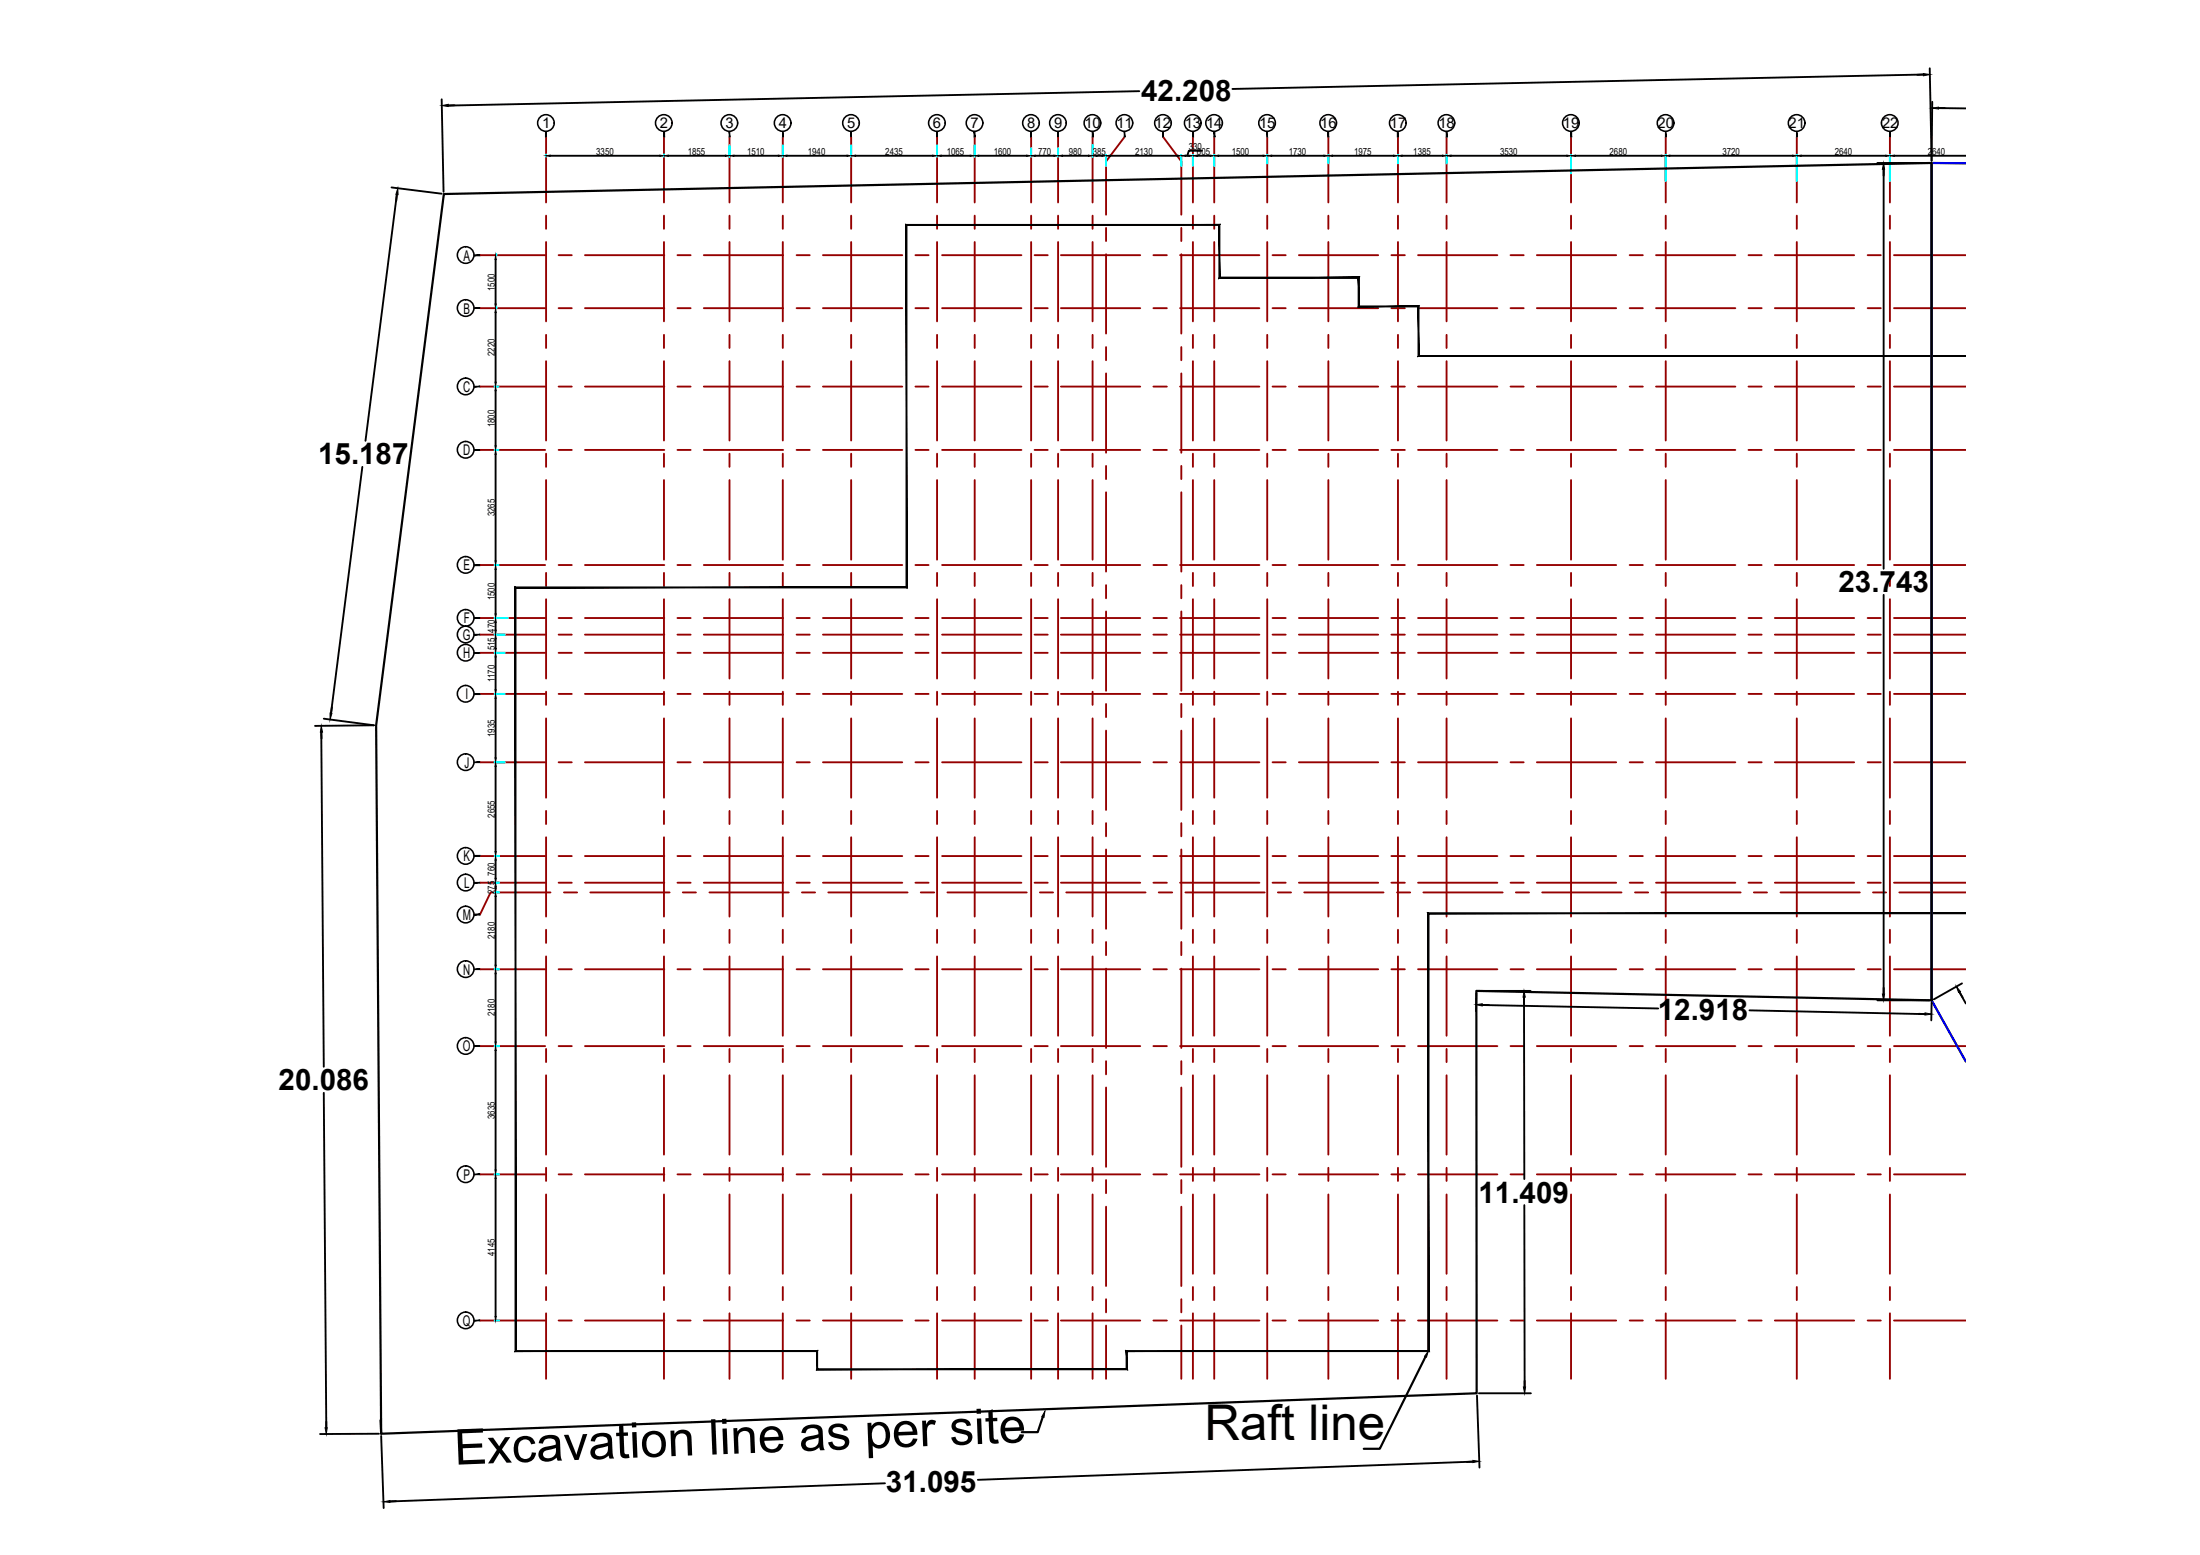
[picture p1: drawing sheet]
<svg xmlns="http://www.w3.org/2000/svg" width="297mm" height="210mm" viewBox="0 0 297 210" stroke-linecap="round" stroke-linejoin="round" font-family="sans-serif">
<!-- layer: GRID -->
<g fill="none" stroke="#950000" stroke-width=".25">
<path d="M73.7 18.5v8.8M89.6 18.5v8.8M98.5 18.5v8.8M105.7 18.5v8.8M114.9 18.5v8.8M126.5 18.5v8.8M131.6 18.5v8.8M139.2 18.5v8.8M142.9 18.5v8.8M147.5 18.5v8.8M151.8 18.5l-2.5 3.3v7.2M157 18.5l2.5 3.3v7.2"/>
<path d="M161.1 18.5v8.8M163.9 18.5v8.8M171.1 18.5v8.8M179.4 18.5v8.8M188.8 18.5v8.8M195.3 18.5v8.8M212.1 18.5v8.8M224.9 18.5v8.8M242.6 18.5v8.8M255.2 18.5v8.8M64.8 34.4h8.8M73.7 29.1v1.8"/>
<path d="M73.7 32.7v10.7M75.4 34.4h1.8M79 34.4h10.7M89.6 29.1v1.8M89.6 32.7v10.7M91.5 34.4h1.7M95 34.4h10.7M98.5 29.1v1.8M98.5 32.7v10.7M105.7 29.1v1.8M105.7 32.7v10.7M107.6 34.4h1.7"/>
<path d="M111.1 34.4h10.7M114.9 29.1v1.8M114.9 32.7v10.7M123.6 34.4h1.8M126.5 29.1v1.8M126.5 32.7v10.7M127.2 34.4h10.7M131.6 29.1v1.8M131.6 32.7v10.7M139.2 29.1v1.8M139.2 32.7v10.7M139.7 34.4h1.8"/>
<path d="M142.9 29.1v1.8M142.9 32.7v10.7M143.2 34.4h10.8M147.5 29.1v1.8M147.5 32.7v10.7M149.3 30.8v1.7M149.3 34.3v10.7M155.7 34.4h1.9M159.3 34.4h10.7M159.5 30.8v1.7M159.5 34.3v10.7M161.1 29.1v1.8"/>
<path d="M161.1 32.7v10.7M163.9 29.1v1.8M163.9 32.7v10.7M171.1 29.1v1.8M171.1 32.7v10.7M171.8 34.4h1.8M175.4 34.4h10.7M179.4 29.1v1.8M179.4 32.7v10.7M187.9 34.4h1.8M188.8 29.1v1.8M188.8 32.7v10.7"/>
<path d="M191.5 34.4h10.7M195.3 29.1v1.8M195.3 32.7v10.7M203.9 34.4h1.8M207.5 34.4h10.7M212.1 29.1v1.8M212.1 32.7v10.7M220 34.4h1.8M223.6 34.4h10.7M224.9 29.1v1.8M224.9 32.7v10.7M236.1 34.4h1.8"/>
<path d="M239.6 34.4h10.7M242.6 29.1v1.8M242.6 32.7v10.7M252.2 34.4h1.7M255.2 29.1v1.8M255.2 32.7v10.7M255.7 34.4h9.7M64.8 41.6h8.8M64.8 52.2h8.8M73.7 45.2v1.8M73.7 48.8v10.7M75.4 41.6h1.8"/>
<path d="M75.4 52.2h1.8M79 41.6h10.7M79 52.2h10.7M89.6 45.2v1.8M89.6 48.8v10.7M91.5 41.6h1.7M91.5 52.2h1.7M95 41.6h10.7M95 52.2h10.7M98.5 45.2v1.8M98.5 48.8v10.7M105.7 45.2v1.8"/>
<path d="M105.7 48.8v10.7M107.6 41.6h1.7M107.6 52.2h1.7M111.1 41.6h10.7M111.1 52.2h10.7M114.9 45.2v1.8M114.9 48.8v10.7M123.6 41.6h1.8M123.6 52.2h1.8M126.5 45.2v1.8M126.5 48.8v10.7M127.2 41.6h10.7"/>
<path d="M127.2 52.2h10.7M131.6 45.2v1.8M131.6 48.8v10.7M139.2 45.2v1.8M139.2 48.8v10.7M139.7 41.6h1.8M139.7 52.2h1.8M142.9 45.2v1.8M142.9 48.8v10.7M143.2 41.6h10.8M143.2 52.2h10.8M147.5 45.2v1.8"/>
<path d="M147.5 48.8v10.7M149.3 46.8v1.8M149.3 50.4v10.7M155.7 41.6h1.9M155.7 52.2h1.9M159.3 41.6h10.7M159.3 52.2h10.7M159.5 46.8v1.8M159.5 50.4v10.7M161.1 45.2v1.8M161.1 48.8v10.7M163.9 45.2v1.8"/>
<path d="M163.9 48.8v10.7M171.1 45.2v1.8M171.1 48.8v10.7M171.8 41.6h1.8M171.8 52.2h1.8M175.4 41.6h10.7M175.4 52.2h10.7M179.4 45.2v1.8M179.4 48.8v10.7M187.9 41.6h1.8M187.9 52.2h1.8M188.8 45.2v1.8"/>
<path d="M188.8 48.8v10.7M191.5 41.6h10.7M191.5 52.2h10.7M195.3 45.2v1.8M195.3 48.8v10.7M203.9 41.6h1.8M203.9 52.2h1.8M207.5 41.6h10.7M207.5 52.2h10.7M212.1 45.2v1.8M212.1 48.8v10.7M220 41.6h1.8"/>
<path d="M220 52.2h1.8M223.6 41.6h10.7M223.6 52.2h10.7M224.9 45.2v1.8M224.9 48.8v10.7M236.1 41.6h1.8M236.1 52.2h1.8M239.6 41.6h10.7M239.6 52.2h10.7M242.6 45.2v1.8M242.6 48.8v10.7M252.2 41.6h1.7"/>
<path d="M252.2 52.2h1.7M255.2 45.2v1.8M255.2 48.8v10.7M255.7 41.6h9.7M255.7 52.2h9.7M64.8 60.7h8.8M64.8 76.3h8.8M73.7 61.2v1.8M73.7 64.8v10.8M73.7 77.3v1.8M75.4 60.7h1.8M75.4 76.3h1.8"/>
<path d="M79 60.7h10.7M79 76.3h10.7M89.6 61.2v1.8M89.6 64.8v10.8M89.6 77.3v1.8M91.5 60.7h1.7M91.5 76.3h1.7M95 60.7h10.7M95 76.3h10.7M98.5 61.2v1.8M98.5 64.8v10.8M98.5 77.3v1.8"/>
<path d="M105.7 61.2v1.8M105.7 64.8v10.8M105.7 77.3v1.8M107.6 60.7h1.7M107.6 76.3h1.7M111.1 60.7h10.7M111.1 76.3h10.7M114.9 61.2v1.8M114.9 64.8v10.8M114.9 77.3v1.8M123.6 60.7h1.8M123.6 76.3h1.8"/>
<path d="M126.5 61.2v1.8M126.5 64.8v10.8M126.5 77.3v1.8M127.2 60.7h10.7M127.2 76.3h10.7M131.6 61.2v1.8M131.6 64.8v10.8M131.6 77.3v1.8M139.2 61.2v1.8M139.2 64.8v10.8M139.2 77.3v1.8M139.7 60.7h1.8"/>
<path d="M139.7 76.3h1.8M142.9 61.2v1.8M142.9 64.8v10.8M142.9 77.3v1.8M143.2 60.7h10.8M143.2 76.3h10.8M147.5 61.2v1.8M147.5 64.8v10.8M147.5 77.3v1.8M149.3 62.9v1.8M149.3 66.4v10.8M149.3 79v1.8"/>
<path d="M155.7 60.7h1.9M155.7 76.3h1.9M159.3 60.7h10.7M159.3 76.3h10.7M159.5 62.9v1.8M159.5 66.4v10.8M159.5 79v1.8M161.1 61.2v1.8M161.1 64.8v10.8M161.1 77.3v1.8M163.9 61.2v1.8M163.9 64.8v10.8"/>
<path d="M163.9 77.3v1.8M171.1 61.2v1.8M171.1 64.8v10.8M171.1 77.3v1.8M171.8 60.7h1.8M171.8 76.3h1.8M175.4 60.7h10.7M175.4 76.3h10.7M179.4 61.2v1.8M179.4 64.8v10.8M179.4 77.3v1.8M187.9 60.7h1.8"/>
<path d="M187.9 76.3h1.8M188.8 61.2v1.8M188.8 64.8v10.8M188.8 77.3v1.8M191.5 60.7h10.7M191.5 76.3h10.7M195.3 61.2v1.8M195.3 64.8v10.8M195.3 77.3v1.8M203.9 60.7h1.8M203.9 76.3h1.8M207.5 60.7h10.7"/>
<path d="M207.5 76.3h10.7M212.1 61.2v1.8M212.1 64.8v10.8M212.1 77.3v1.8M220 60.7h1.8M220 76.3h1.8M223.6 60.7h10.7M223.6 76.3h10.7M224.9 61.2v1.8M224.9 64.8v10.8M224.9 77.3v1.8M236.1 60.7h1.8"/>
<path d="M236.1 76.3h1.8M239.6 60.7h10.7M239.6 76.3h10.7M242.6 61.2v1.8M242.6 64.8v10.8M242.6 77.3v1.8M252.2 60.7h1.7M252.2 76.3h1.7M255.2 61.2v1.8M255.2 64.8v10.8M255.2 77.3v1.8M255.7 60.7h9.7"/>
<path d="M255.7 76.3h9.7M64.8 88.1h8.8M64.8 85.7h8.8M64.8 93.7h8.8M64.8 83.4h8.8M73.7 80.9v10.7M73.7 93.4v1.8M73.7 97v10.7M75.4 88.1h1.8M75.4 85.7h1.8M75.4 93.7h1.8M75.4 83.4h1.8"/>
<path d="M79 88.1h10.7M79 85.7h10.7M79 93.7h10.7M79 83.4h10.7M89.6 80.9v10.7M89.6 93.4v1.8M89.6 97v10.7M91.5 88.1h1.7M91.5 85.7h1.7M91.5 93.7h1.7M91.5 83.4h1.7M95 88.1h10.7"/>
<path d="M95 85.7h10.7M95 93.7h10.7M95 83.4h10.7M98.5 80.9v10.7M98.5 93.4v1.8M98.5 97v10.7M105.7 80.9v10.7M105.7 93.4v1.8M105.7 97v10.7M107.6 88.1h1.7M107.6 85.7h1.7M107.6 93.7h1.7"/>
<path d="M107.6 83.4h1.7M111.1 88.1h10.7M111.1 85.7h10.7M111.1 93.7h10.7M111.1 83.4h10.7M114.9 80.9v10.7M114.9 93.4v1.8M114.9 97v10.7M123.6 88.1h1.8M123.6 85.7h1.8M123.6 93.7h1.8M123.6 83.4h1.8"/>
<path d="M126.5 80.9v10.7M126.5 93.4v1.8M126.5 97v10.7M127.2 88.1h10.7M127.2 85.7h10.7M127.2 93.7h10.7M127.2 83.4h10.7M131.6 80.9v10.7M131.6 93.4v1.8M131.6 97v10.7M139.2 80.9v10.7M139.2 93.4v1.8"/>
<path d="M139.2 97v10.7M139.7 88.1h1.8M139.7 85.7h1.8M139.7 93.7h1.8M139.7 83.4h1.8M142.9 80.9v10.7M142.9 93.4v1.8M142.9 97v10.7M143.2 88.1h10.8M143.2 85.7h10.8M143.2 93.7h10.8M143.2 83.4h10.8"/>
<path d="M147.5 80.9v10.7M147.5 93.4v1.8M147.5 97v10.7M149.3 82.5v10.7M149.3 95v1.8M149.3 98.6v10.7M155.7 88.1h1.9M155.7 85.7h1.9M155.7 93.7h1.9M155.7 83.4h1.9M159.3 88.1h10.7M159.3 85.7h10.7"/>
<path d="M159.3 93.7h10.7M159.3 83.4h10.7M159.5 82.5v10.7M159.5 95v1.8M159.5 98.6v10.7M161.1 80.9v10.7M161.1 93.4v1.8M161.1 97v10.7M163.9 80.9v10.7M163.9 93.4v1.8M163.9 97v10.7M171.1 80.9v10.7"/>
<path d="M171.1 93.4v1.8M171.1 97v10.7M171.8 88.1h1.8M171.8 85.7h1.8M171.8 93.7h1.8M171.8 83.4h1.8M175.4 88.1h10.7M175.4 85.7h10.7M175.4 93.7h10.7M175.4 83.4h10.7M179.4 80.9v10.7M179.4 93.4v1.8"/>
<path d="M179.4 97v10.7M187.9 88.1h1.8M187.9 85.7h1.8M187.9 93.7h1.8M187.9 83.4h1.8M188.8 80.9v10.7M188.8 93.4v1.8M188.8 97v10.7M191.5 88.1h10.7M191.5 85.7h10.7M191.5 93.7h10.7M191.5 83.4h10.7"/>
<path d="M195.3 80.9v10.7M195.3 93.4v1.8M195.3 97v10.7M203.9 88.1h1.8M203.9 85.7h1.8M203.9 93.7h1.8M203.9 83.4h1.8M207.5 88.1h10.7M207.5 85.7h10.7M207.5 93.7h10.7M207.5 83.4h10.7M212.1 80.9v10.7"/>
<path d="M212.1 93.4v1.8M212.1 97v10.7M220 88.1h1.8M220 85.7h1.8M220 93.7h1.8M220 83.4h1.8M223.6 88.1h10.7M223.6 85.7h10.7M223.6 93.7h10.7M223.6 83.4h10.7M224.9 80.9v10.7M224.9 93.4v1.8"/>
<path d="M224.9 97v10.7M236.1 88.1h1.8M236.1 85.7h1.8M236.1 93.7h1.8M236.1 83.4h1.8M239.6 88.1h10.7M239.6 85.7h10.7M239.6 93.7h10.7M239.6 83.4h10.7M242.6 80.9v10.7M242.6 93.4v1.8M242.6 97v10.7"/>
<path d="M252.2 88.1h1.7M252.2 85.7h1.7M252.2 93.7h1.7M252.2 83.4h1.7M255.2 80.9v10.7M255.2 93.4v1.8M255.2 97v10.7M255.7 88.1h9.7M255.7 85.7h9.7M255.7 93.7h9.7M255.7 83.4h9.7M64.8 102.9h8.8"/>
<path d="M64.8 115.6h8.8M64.8 119.2h8.8M73.7 109.5v1.7M73.7 113v10.7M75.4 102.9h1.8M75.4 115.6h1.8M75.4 119.2h1.8M79 102.9h10.7M79 115.6h10.7M79 119.2h10.7M89.6 109.5v1.7M89.6 113v10.7"/>
<path d="M91.5 102.9h1.7M91.5 115.6h1.7M91.5 119.2h1.7M95 102.9h10.7M95 115.6h10.7M95 119.2h10.7M98.5 109.5v1.7M98.5 113v10.7M105.7 109.5v1.7M105.7 113v10.7M107.6 102.9h1.7M107.6 115.6h1.7"/>
<path d="M107.6 119.2h1.7M111.1 102.9h10.7M111.1 115.6h10.7M111.1 119.2h10.7M114.9 109.5v1.7M114.9 113v10.7M123.6 102.9h1.8M123.6 115.6h1.8M123.6 119.2h1.8M126.5 109.5v1.7M126.5 113v10.7M127.2 102.9h10.7"/>
<path d="M127.2 115.6h10.7M127.2 119.2h10.7M131.6 109.5v1.7M131.6 113v10.7M139.2 109.5v1.7M139.2 113v10.7M139.7 102.9h1.8M139.7 115.6h1.8M139.7 119.2h1.8M142.9 109.5v1.7M142.9 113v10.7M143.2 102.9h10.8"/>
<path d="M143.2 115.6h10.8M143.2 119.2h10.8M147.5 109.5v1.7M147.5 113v10.7M149.3 111.1v1.8M149.3 114.7v10.7M155.7 102.9h1.9M155.7 115.6h1.9M155.7 119.2h1.9M159.3 102.9h10.7M159.3 115.6h10.7M159.3 119.2h10.7"/>
<path d="M159.5 111.1v1.8M159.5 114.7v10.7M161.1 109.5v1.7M161.1 113v10.7M163.9 109.5v1.7M163.9 113v10.7M171.1 109.5v1.7M171.1 113v10.7M171.8 102.9h1.8M171.8 115.6h1.8M171.8 119.2h1.8M175.4 102.9h10.7"/>
<path d="M175.4 115.6h10.7M175.4 119.2h10.7M179.4 109.5v1.7M179.4 113v10.7M187.9 102.9h1.8M187.9 115.6h1.8M187.9 119.2h1.8M188.8 109.5v1.7M188.8 113v10.7M191.5 102.9h10.7M191.5 115.6h10.7M191.5 119.2h10.7"/>
<path d="M195.3 109.5v1.7M195.3 113v10.7M203.9 102.9h1.8M203.9 115.6h1.8M203.9 119.2h1.8M207.5 102.9h10.7M207.5 115.6h10.7M207.5 119.2h10.7M212.1 109.5v1.7M212.1 113v10.7M220 102.9h1.8M220 115.6h1.8"/>
<path d="M220 119.2h1.8M223.6 102.9h10.7M223.6 115.6h10.7M223.6 119.2h10.7M224.9 109.5v1.7M224.9 113v10.7M236.1 102.9h1.8M236.1 115.6h1.8M236.1 119.2h1.8M239.6 102.9h10.7M239.6 115.6h10.7M239.6 119.2h10.7"/>
<path d="M242.6 109.5v1.7M242.6 113v10.7M252.2 102.9h1.7M252.2 115.6h1.7M252.2 119.2h1.7M255.2 109.5v1.7M255.2 113v10.7M255.7 102.9h9.7M255.7 115.6h9.7M255.7 119.2h9.7M64.8 130.8h8.8M73.7 125.5v1.8"/>
<path d="M73.7 129.1v10.7M74.3 120.5h-8.1l-1.4 3M75.4 130.8h1.8M76.1 120.5h1.8M79 130.8h10.7M79.7 120.5h10.7M89.6 125.5v1.8M89.6 129.1v10.7M91.5 130.8h1.7M92.2 120.5h1.8M95 130.8h10.7M95.8 120.5h10.7"/>
<path d="M98.5 125.5v1.8M98.5 129.1v10.7M105.7 125.5v1.8M105.7 129.1v10.7M107.6 130.8h1.7M108.3 120.5h1.8M111.1 130.8h10.7M111.8 120.5h10.7M114.9 125.5v1.8M114.9 129.1v10.7M123.6 130.8h1.8M124.3 120.5h1.8"/>
<path d="M126.5 125.5v1.8M126.5 129.1v10.7M127.2 130.8h10.7M127.9 120.5h10.7M131.6 125.5v1.8M131.6 129.1v10.7M139.2 125.5v1.8M139.2 129.1v10.7M139.7 130.8h1.8M140.4 120.5h1.8M142.9 125.5v1.8M142.9 129.1v10.7"/>
<path d="M143.2 130.8h10.8M144 120.5h10.7M147.5 125.5v1.8M147.5 129.1v10.7M149.3 127.2v1.7M149.3 130.8v10.7M155.7 130.8h1.9M156.4 120.5h1.9M159.3 130.8h10.7M159.5 127.2v1.7M159.5 130.8v10.7M160 120.5h10.8"/>
<path d="M161.1 125.5v1.8M161.1 129.1v10.7M163.9 125.5v1.8M163.9 129.1v10.7M171.1 125.5v1.8M171.1 129.1v10.7M171.8 130.8h1.8M172.5 120.5h1.8M175.4 130.8h10.7M176.1 120.5h10.7M179.4 125.5v1.8M179.4 129.1v10.7"/>
<path d="M187.9 130.8h1.8M188.6 120.5h1.8M188.8 125.5v1.8M188.8 129.1v10.7M191.5 130.8h10.7M192.2 120.5h10.7M195.3 125.5v1.8M195.3 129.1v10.7M203.9 130.8h1.8M204.7 120.5h1.7M207.5 130.8h10.7M208.2 120.5h10.7"/>
<path d="M212.1 125.5v1.8M212.1 129.1v10.7M220 130.8h1.8M220.8 120.5h1.7M223.6 130.8h10.7M224.3 120.5h10.7M224.9 125.5v1.8M224.9 129.1v10.7M236.1 130.8h1.8M236.8 120.5h1.8M239.6 130.8h10.7M240.4 120.5h10.7"/>
<path d="M242.6 125.5v1.8M242.6 129.1v10.7M252.2 130.8h1.7M252.9 120.5h1.8M255.2 125.5v1.8M255.2 129.1v10.7M255.7 130.8h9.7M256.4 120.5h9M64.8 141.2h8.8M64.8 158.5h8.8M73.7 141.6v1.8M73.7 145.1v10.8"/>
<path d="M73.7 157.6v1.8M75.4 141.2h1.8M75.4 158.5h1.8M79 141.2h10.7M79 158.5h10.7M89.6 141.6v1.8M89.6 145.1v10.8M89.6 157.6v1.8M91.5 141.2h1.7M91.5 158.5h1.7M95 141.2h10.7M95 158.5h10.7"/>
<path d="M98.5 141.6v1.8M98.5 145.1v10.8M98.5 157.6v1.8M105.7 141.6v1.8M105.7 145.1v10.8M105.7 157.6v1.8M107.6 141.2h1.7M107.6 158.5h1.7M111.1 141.2h10.7M111.1 158.5h10.7M114.9 141.6v1.8M114.9 145.1v10.8"/>
<path d="M114.9 157.6v1.8M123.6 141.2h1.8M123.6 158.5h1.8M126.5 141.6v1.8M126.5 145.1v10.8M126.5 157.6v1.8M127.2 141.2h10.7M127.2 158.5h10.7M131.6 141.6v1.8M131.6 145.1v10.8M131.6 157.6v1.8M139.2 141.6v1.8"/>
<path d="M139.2 145.1v10.8M139.2 157.6v1.8M139.7 141.2h1.8M139.7 158.5h1.8M142.9 141.6v1.8M142.9 145.1v10.8M142.9 157.6v1.8M143.2 141.2h10.8M143.2 158.5h10.8M147.5 141.6v1.8M147.5 145.1v10.8M147.5 157.6v1.8"/>
<path d="M149.3 143.2v1.8M149.3 146.8v10.7M149.3 159.3v1.8M155.7 141.2h1.9M155.7 158.5h1.9M159.3 141.2h10.7M159.3 158.5h10.7M159.5 143.2v1.8M159.5 146.8v10.7M159.5 159.3v1.8M161.1 141.6v1.8M161.1 145.1v10.8"/>
<path d="M161.1 157.6v1.8M163.9 141.6v1.8M163.9 145.1v10.8M163.9 157.6v1.8M171.1 141.6v1.8M171.1 145.1v10.8M171.1 157.6v1.8M171.8 141.2h1.8M171.8 158.5h1.8M175.4 141.2h10.7M175.4 158.5h10.7M179.4 141.6v1.8"/>
<path d="M179.4 145.1v10.8M179.4 157.6v1.8M187.9 141.2h1.8M187.9 158.5h1.8M188.8 141.6v1.8M188.8 145.1v10.8M188.8 157.6v1.8M191.5 141.2h10.7M191.5 158.5h10.7M195.3 141.6v1.8M195.3 145.1v10.8M195.3 157.6v1.8"/>
<path d="M203.9 141.2h1.8M203.9 158.5h1.8M207.5 141.2h10.7M207.5 158.5h10.7M212.1 141.6v1.8M212.1 145.1v10.8M212.1 157.6v1.8M220 141.2h1.8M220 158.5h1.8M223.6 141.2h10.7M223.6 158.5h10.7M224.9 141.6v1.8"/>
<path d="M224.9 145.1v10.8M224.9 157.6v1.8M236.1 141.2h1.8M236.1 158.5h1.8M239.6 141.2h10.7M239.6 158.5h10.7M242.6 141.6v1.8M242.6 145.1v10.8M242.6 157.6v1.8M252.2 141.2h1.7M252.2 158.5h1.7M255.2 141.6v1.8"/>
<path d="M255.2 145.1v10.8M255.2 157.6v1.8M255.7 141.2h9.7M255.7 158.5h9.7M64.8 178.3h8.8M73.7 161.2v10.7M73.7 173.7v1.8M73.7 177.3v8.8M75.4 178.3h1.8M79 178.3h10.7M89.6 161.2v10.7M89.6 173.7v1.8"/>
<path d="M89.6 177.3v8.8M91.5 178.3h1.7M95 178.3h10.7M98.5 161.2v10.7M98.5 173.7v1.8M98.5 177.3v8.8M105.7 161.2v10.7M105.7 173.7v1.8M105.7 177.3v8.8M107.6 178.3h1.7M111.1 178.3h10.7M114.9 161.2v10.7"/>
<path d="M114.9 173.7v1.8M114.9 177.3v8.8M123.6 178.3h1.8M126.5 161.2v10.7M126.5 173.7v1.8M126.5 177.3v8.8M127.2 178.3h10.7M131.6 161.2v10.7M131.6 173.7v1.8M131.6 177.3v8.8M139.2 161.2v10.7M139.2 173.7v1.8"/>
<path d="M139.2 177.3v8.8M139.7 178.3h1.8M142.9 161.2v10.7M142.9 173.7v1.8M142.9 177.3v8.8M143.2 178.3h10.8M147.5 161.2v10.7M147.5 173.7v1.8M147.5 177.3v8.8M149.3 162.9v10.7M149.3 175.4v1.8M149.3 178.9v7.2"/>
<path d="M155.7 178.3h1.9M159.3 178.3h10.7M159.5 162.9v10.7M159.5 175.4v1.8M159.5 178.9v7.2M161.1 161.2v10.7M161.1 173.7v1.8M161.1 177.3v8.8M163.9 161.2v10.7M163.9 173.7v1.8M163.9 177.3v8.8M171.1 161.2v10.7"/>
<path d="M171.1 173.7v1.8M171.1 177.3v8.8M171.8 178.3h1.8M175.4 178.3h10.7M179.4 161.2v10.7M179.4 173.7v1.8M179.4 177.3v8.8M187.9 178.3h1.8M188.8 161.2v10.7M188.8 173.7v1.8M188.8 177.3v8.8M191.5 178.3h10.7"/>
<path d="M195.3 161.2v10.7M195.3 173.7v1.8M195.3 177.3v8.8M203.9 178.3h1.8M207.5 178.3h10.7M212.1 161.2v10.7M212.1 173.7v1.8M212.1 177.3v8.8M220 178.3h1.8M223.6 178.3h10.7M224.9 161.2v10.7M224.9 173.7v1.8"/>
<path d="M224.9 177.3v8.8M236.1 178.3h1.8M239.6 178.3h10.7M242.6 161.2v10.7M242.6 173.7v1.8M242.6 177.3v8.8M252.2 178.3h1.7M255.2 161.2v10.7M255.2 173.7v1.8M255.2 177.3v8.8M255.7 178.3h9.7"/>
</g>
<!-- layer: GRID NO. -->
<g fill="none" stroke="#000" stroke-width=".21">
<circle cx="73.7" cy="16.6" r="1.12"/>
<circle cx="89.6" cy="16.6" r="1.12"/>
<circle cx="98.5" cy="16.6" r="1.12"/>
<circle cx="105.7" cy="16.6" r="1.12"/>
<circle cx="114.9" cy="16.6" r="1.12"/>
<circle cx="126.5" cy="16.6" r="1.12"/>
<circle cx="131.6" cy="16.6" r="1.12"/>
<circle cx="139.2" cy="16.6" r="1.12"/>
<circle cx="142.8" cy="16.6" r="1.12"/>
<circle cx="147.5" cy="16.6" r="1.12"/>
<circle cx="151.8" cy="16.6" r="1.12"/>
<circle cx="157" cy="16.6" r="1.12"/>
<circle cx="161" cy="16.6" r="1.12"/>
<circle cx="163.9" cy="16.6" r="1.12"/>
<circle cx="171.1" cy="16.6" r="1.12"/>
<circle cx="179.3" cy="16.6" r="1.12"/>
<circle cx="188.7" cy="16.6" r="1.12"/>
<circle cx="195.3" cy="16.6" r="1.12"/>
<circle cx="212.1" cy="16.6" r="1.12"/>
<circle cx="224.9" cy="16.6" r="1.12"/>
<circle cx="242.6" cy="16.6" r="1.12"/>
<circle cx="255.2" cy="16.6" r="1.12"/>
<circle cx="62.9" cy="34.4" r="1.12"/>
<circle cx="62.9" cy="41.6" r="1.12"/>
<circle cx="62.9" cy="52.2" r="1.12"/>
<circle cx="62.9" cy="76.2" r="1.12"/>
<circle cx="62.9" cy="60.7" r="1.12"/>
<circle cx="62.9" cy="83.4" r="1.12"/>
<circle cx="62.9" cy="85.6" r="1.12"/>
<circle cx="62.9" cy="88.1" r="1.12"/>
<circle cx="62.9" cy="93.6" r="1.12"/>
<circle cx="62.9" cy="102.9" r="1.12"/>
<circle cx="62.9" cy="115.5" r="1.12"/>
<circle cx="62.9" cy="119.1" r="1.12"/>
<circle cx="62.9" cy="130.8" r="1.12"/>
<circle cx="62.9" cy="123.5" r="1.12"/>
<circle cx="62.9" cy="158.5" r="1.12"/>
<circle cx="62.9" cy="141.2" r="1.12"/>
<circle cx="62.9" cy="178.2" r="1.12"/>
</g>
<g fill="#000" stroke="#000" stroke-width=".14">
<path d="M73.6 17.8l.2 .7v-.7zM73.6 17.8l.2 .7h-.2z"/>
<path d="M89.6 17.8l.1 .7v-.7zM89.6 17.8l.1 .7h-.1z"/>
<path d="M98.5 17.8v.7v-.7zM98.5 17.8v.7z"/>
<path d="M105.6 17.8l.1 .7v-.7zM105.6 17.8l.1 .7h-.1z"/>
<path d="M114.9 17.8l.1 .7v-.7zM114.9 17.8l.1 .7h-.1z"/>
<path d="M126.5 17.8l.1 .7v-.7zM126.5 17.8l.1 .7h-.1z"/>
<path d="M131.5 17.8l.1 .7v-.7zM131.5 17.8l.1 .7h-.1z"/>
<path d="M139.1 17.8l.2 .7v-.7zM139.1 17.8l.2 .7h-.2z"/>
<path d="M142.8 17.8l.1 .7v-.7zM142.8 17.8l.1 .7h-.1z"/>
<path d="M147.5 17.8l.1 .7v-.7zM147.5 17.8l.1 .7h-.1z"/>
<path d="M151.8 17.8l.1 .7v-.7zM151.8 17.8l.1 .7h-.1z"/>
<path d="M157 17.8l.1 .7v-.7zM157 17.8l.1 .7h-.1z"/>
<path d="M161 17.8l.1 .7v-.7zM161 17.8l.1 .7h-.1z"/>
<path d="M163.9 17.8l.1 .7v-.7zM163.9 17.8l.1 .7h-.1z"/>
<path d="M171.1 17.8v.7v-.7zM171.1 17.8v.7z"/>
<path d="M179.3 17.8l.1 .7v-.7zM179.3 17.8l.1 .7h-.1z"/>
<path d="M188.7 17.8l.1 .7v-.7zM188.7 17.8l.1 .7h-.1z"/>
<path d="M195.3 17.8l.1 .7v-.7zM195.3 17.8l.1 .7h-.1z"/>
<path d="M212.1 17.8l.1 .7v-.7zM212.1 17.8l.1 .7h-.1z"/>
<path d="M224.9 17.8v.7v-.7zM224.9 17.8v.7z"/>
<path d="M242.6 17.8v.7v-.7zM242.6 17.8v.7z"/>
<path d="M255.1 17.8h.1l-.1 .7zM255.2 17.8l-.1 .7h.1z"/>
<path d="M64 34.4v.1l.8-.1zM64 34.5l.8-.1v.1z"/>
<path d="M64 41.6h.8zM64 41.6h.8z"/>
<path d="M64 52.1v.1l.8-.1zM64 52.2l.8-.1v.1z"/>
<path d="M64 60.7v.1l.8-.1zM64 60.8l.8-.1v.1z"/>
<path d="M64 76.2v.2l.8-.2zM64 76.4l.8-.2v.2z"/>
<path d="M64 83.4v.1l.8-.1zM64 83.5l.8-.1v.1z"/>
<path d="M64 85.6v.1l.8-.1zM64 85.7l.8-.1v.1z"/>
<path d="M64 88.1v.1l.8-.1zM64 88.2l.8-.1v.1z"/>
<path d="M64 93.6v.2l.8-.2zM64 93.8l.8-.2v.2z"/>
<path d="M64 102.9h.8zM64 102.9h.8z"/>
<path d="M64 115.5v.1l.8-.1zM64 115.6l.8-.1v.1z"/>
<path d="M64 119.1v.1l.8-.1zM64 119.2l.8-.1v.1z"/>
<path d="M64 123.4v.1l.8-.1zM64 123.5l.8-.1v.1z"/>
<path d="M64 130.8v.1l.8-.1zM64 130.9l.8-.1v.1z"/>
<path d="M64 141.2v.1l.8-.1zM64 141.3l.8-.1v.1z"/>
<path d="M64 158.5v.1l.8-.1zM64 158.6l.8-.1v.1z"/>
<path d="M64 178.2v.1l.8-.1zM64 178.3l.8-.1v.1z"/>
</g>
<!-- layer: GRID DIM -->
<g fill="none" stroke="#0ff" stroke-width=".25">
<path d="M98.5 19.6v1.6M105.7 19.6v1.6M114.9 19.6v1.6M126.5 19.6v1.6M131.6 19.6v1.6M147.5 19.6v1.6M67 34.4h.1M73.7 20.9v.3M89.6 20.9v.3M139.2 20v1.2M142.9 20v1.2M149.3 20.9v1.5"/>
<path d="M159.5 20.9v1.5M161.1 20.9v1.5M163.9 20.9v1.5M171.1 20.9v1.1M179.4 20.9v1.1M188.8 20.9v1.1M195.3 20.9v1.1M212.1 20.9v2.5M224.9 20.9v3.5M242.6 20.9v3.5M255.2 20.9v3.5M66.8 52.2h.5"/>
<path d="M67 41.6h.1M66.8 60.7h.5M66.8 76.3h.5M66.8 83.4h1.8M66.8 85.7h1.3M66.8 88.1h1.3M66.8 93.7h1.3M66.8 102.9h1.3M66.8 115.6h.6M66.8 119.2h.6M66.8 120.5h.6M66.8 130.8h.6"/>
<path d="M66.8 141.2h.6M66.8 158.5h.6M66.8 178.3h.6"/>
</g>
<g fill="none" stroke="#000" stroke-width=".25">
<path d="M66.9 35v6M74.3 21h14.8M90.2 21h7.7M99.1 21h6M106.2 21h8.2M115.5 21h10.4M127.1 21h3.9M132.2 21h6.4M139.8 21h2.5M143.5 21h3.5M148.1 21h.7M149.9 21h9"/>
<path d="M160.1 21h.4M161.7 21h1.7M162.3 20.3h-1.8l-.2 .7M164.5 21h6M171.7 21h7.1M179.9 21h8.3M189.3 21h5.5M195.9 21h15.7M212.7 21h11.6M225.5 21h16.5M243.2 21h11.4M255.8 21h9.6"/>
<path d="M66.9 42.2v9.4M66.9 52.7v7.5M66.9 61.3v14.4M66.9 76.9v6M66.9 84v1.1M66.9 86.2v1.3M66.9 88.7v4.4M66.9 94.3v8M66.9 103.4v11.6M66.9 116.1v2.5M66.9 119.7v.2M66.9 121v9.3"/>
<path d="M66.9 131.4v9.3M66.9 141.8v16.1M66.9 159.1v18.6"/>
</g>
<g fill="#000" stroke="#000" stroke-width=".14">
<path d="M66.9 34.4l.1 .6h-.2zM73.7 21l.6-.1v.2zM89.1 20.9l.5 .1-.5 .1zM89.6 21l.6-.1v.2zM97.9 20.9l.6 .1-.6 .1zM98.5 21l.6-.1v.2zM105.1 20.9l.6 .1-.6 .1zM105.7 21l.5-.1v.2zM114.4 20.9l.5 .1-.5 .1zM114.9 21l.6-.1v.2zM125.9 20.9l.6 .1-.6 .1zM126.5 21l.6-.1v.2z"/>
<path d="M131 20.9l.6 .1-.6 .1zM131.6 21l.6-.1v.2zM138.6 20.9l.6 .1-.6 .1zM139.2 21l.6-.1v.2zM142.3 20.9l.6 .1-.6 .1zM142.9 21l.6-.1v.2zM147 20.9l.5 .1-.5 .1zM147.5 21l.6-.1v.2zM148.8 20.9l.5 .1-.5 .1zM149.3 21l.6-.1v.2zM158.9 20.9l.6 .1-.6 .1zM159.5 21l.6-.1v.2z"/>
<path d="M160.5 20.9l.6 .1-.6 .1zM161.1 21l.6-.1v.2zM163.4 20.9l.5 .1-.5 .1zM163.9 21l.6-.1v.2zM170.5 20.9l.6 .1-.6 .1zM171.1 21l.6-.1v.2zM178.8 20.9l.6 .1-.6 .1zM179.4 21l.5-.1v.2zM188.2 20.9l.6 .1-.6 .1zM188.8 21l.5-.1v.2zM194.8 20.9l.5 .1-.5 .1zM195.3 21l.6-.1v.2z"/>
<path d="M211.6 20.9l.5 .1-.5 .1zM212.1 21l.6-.1v.2zM224.3 20.9l.6 .1-.6 .1zM224.9 21l.6-.1v.2zM242 20.9l.6 .1-.6 .1zM242.6 21l.6-.1v.2zM254.6 20.9l.6 .1-.6 .1zM255.2 21l.6-.1v.2zM66.8 41h.2l-.1 .6zM66.9 41.6l.1 .6h-.2zM66.8 51.6h.2l-.1 .6zM66.9 52.2l.1 .5h-.2z"/>
<path d="M66.8 60.2h.2l-.1 .5zM66.9 60.7l.1 .6h-.2zM66.8 75.7h.2l-.1 .6zM66.9 76.3l.1 .6h-.2zM66.8 82.9h.2l-.1 .5zM66.9 83.4l.1 .6h-.2zM66.8 85.1h.2l-.1 .6zM66.9 85.7l.1 .5h-.2zM66.8 87.5h.2l-.1 .6zM66.9 88.1l.1 .6h-.2zM66.8 93.1h.2l-.1 .6zM66.9 93.7l.1 .6h-.2z"/>
<path d="M66.8 102.3h.2l-.1 .6zM66.9 102.9l.1 .5h-.2zM66.8 115h.2l-.1 .6zM66.9 115.6l.1 .5h-.2zM66.8 118.6h.2l-.1 .6zM66.9 119.2l.1 .5h-.2zM66.8 119.9h.2l-.1 .6zM66.9 120.5l.1 .5h-.2zM66.8 130.3h.2l-.1 .5zM66.9 130.8l.1 .6h-.2zM66.8 140.7h.2l-.1 .5zM66.9 141.2l.1 .6h-.2z"/>
<path d="M66.8 157.9h.2l-.1 .6zM66.9 158.5l.1 .6h-.2zM66.8 177.7h.2l-.1 .6z"/>
</g>
<!-- layer: 0 -->
<g fill="#000" stroke="#000" stroke-width=".14">
<path d="M59.7 14.3l.8-.2v.3zM259.7 9.9l.9 .2-.9 .1zM260.8 14.6l.9-.1v.2zM53.7 25.4v.9l-.2-.1zM254.3 22l.2 .8h-.3zM43.4 98l.1 .8h-.2zM44.6 96.3h.2l-.2 .8zM199.3 135.6l.8-.1v.3zM205.8 133.8l.1 .8h-.3zM254.2 134.2h.3l-.2 .8zM259.9 136.7l.9 .2-.9 .1zM264.1 133.2l.6 .6-.3 .2z"/>
<path d="M43.9 192.7h.3l-.1 .9zM141.1 190.5l-.1 .8-.3-.1zM192.9 182.4l-.3 .8-.3-.1zM198.9 197.1l.8 .2-.8 .1zM205.7 187.2h.3l-.1 .9zM51.8 202.7l.8-.1v.2z"/>
<path d="M191.5 48.1h73.9v-.1zM191.6 48h73.8l-73.9 .1zM191.5 41.4v6.7l.1-.1zM191.6 41.3v6.7l-.1-6.6zM183.4 41.4h8.1l.1-.1zM183.4 41.4l.1-.1h8.1zM183.4 37.6v3.8l.1-.1zM183.4 37.6l.1-.2v3.9zM164.6 37.6h18.8l.1-.2zM164.7 37.4h18.8l-18.9 .2zM164.6 30.4v7.2l.1-.2zM164.6 30.4l.1-.1v7.1zM122.5 30.4h42.1l.1-.1zM122.3 30.3h42.4l-42.2 .1zM122.3 30.3l.2 49.1v-49zM122.3 30.3l.2 49.1-.2-.2zM69.7 79.4h52.8l-.2-.2zM69.5 79.2h52.8l-52.6 .2zM69.5 79.2l.2 103.1v-102.9zM69.5 79.2l.2 103.1-.2 .1zM69.7 182.3l-.2 .1 40.9-.1zM69.5 182.4l40.9-.1-.1 .1zM110.4 182.3l-.1 .1 .1 2.4zM110.3 182.4l.1 2.4-.1 .1zM110.4 184.8l-.1 .1 41.7-.1zM110.3 184.9l41.7-.1 .2 .1zM152 182.3v2.5l.2 .1zM152 182.3l.2 .1v2.5zM152 182.3l.2 .1 40.6-.1zM152.2 182.4l40.6-.1 .1 .1zM192.8 123.2v59.1l.1 .1zM192.8 123.2l.1 .1v59.1zM192.8 123.2l.1 .1 72.5-.1zM192.9 123.3l72.5-.1v.1z"/>
</g>
<path d="M59.9 26.2l200.9-4.2v113l-61.5-1.2 .1 54.3-147.9 5.4-.7-95.6zM265.4 22h-4.6v113l4.6 8.3M51.4 191.7l.1 1.8M140.8 191.3l-.7 2h-2.1M192.5 183.1l-6.2 12.5h-2.2" fill="none" stroke="#000" stroke-width=".3"/>
<g fill="none" stroke="#000" stroke-width=".25">
<path d="M59.6 13.4l.3 12.5M153.8 12.3l-93.3 2 .9-.1M258.9 10.1h.8l-93.3 1.9M260.5 9.2l.3 12.5 .1-8M262.6 14.6h-.9h3.7M52.9 25.3l6.7 .8M53.5 27.1l.1-.8-4.3 33.2M253.5 22h7M254.3 22.8v54M48.9 63l-4.2 33.3 .1-.9M43.4 99.7v-.9l.3 45.2M43.7 97l6.8 .9-8 .1"/>
<path d="M254.3 80.3v53.9M199.3 134.1v2.4M199.6 133.8h7.1M201 135.7h-.9l23.8 .4M205.8 135.5v-.9v24.6M236.2 136.4l23.7 .5-.8-.1M253.5 135h7M260.8 135.3v2.4M264.9 132.7l-3.8 2.2M265 134.6l-.4-.7 .8 1.6M43.7 147.5l.4 45.2v-.8M205.8 162.7l.1 24.5v-.8"/>
<path d="M51.2 193.5l-8 .1M51.5 193.8l.3 9.8M198 197.3h.9l-66.9 2.5M199.4 188.4l.4 9.7M199.7 188.1h7M119.5 200.2l-66.9 2.5 .9-.1"/>
</g>
<path d="M265.4 22h-4.6v113l4.6 8.3" fill="none" stroke="#00f" stroke-width=".25"/>
<g font-size="6.7">
<text x="61.4" y="197.7" transform="rotate(-2 61.4 197.7)">Excavation line as per site</text>
<text x="162.6" y="194.4">Raft line</text>
</g>
<g font-size="4">
<text x="154.1" y="13.6">42.208</text>
<text x="43" y="62.7">15.187</text>
<text x="248.2" y="79.9">23.743</text>
<text x="223.8" y="137.7">12.918</text>
<text x="37.6" y="147.2">20.086</text>
<text x="199.6" y="162.3">11.409</text>
<text x="119.6" y="201.4">31.095</text>
</g>
<g font-size="2">
<text x="73.2" y="17.3">1</text>
<text x="89.1" y="17.3">2</text>
<text x="97.9" y="17.3">3</text>
<text x="105.1" y="17.3">4</text>
<text x="114.4" y="17.3">5</text>
<text x="126" y="17.3">6</text>
<text x="131" y="17.3">7</text>
<text x="138.7" y="17.3">8</text>
<text x="142.3" y="17.3">9</text>
<text x="146.4" y="17.3">10</text>
<text x="150.7" y="17.3">11</text>
<text x="155.9" y="17.3">12</text>
<text x="160" y="17.3">13</text>
<text x="162.8" y="17.3">14</text>
<text x="170" y="17.3">15</text>
<text x="178.3" y="17.3">16</text>
<text x="187.6" y="17.3">17</text>
<text x="194.2" y="17.3">18</text>
<text x="211" y="17.3">19</text>
<text x="223.8" y="17.3">20</text>
<text x="241.5" y="17.3">21</text>
<text x="254.1" y="17.3">22</text>
<text x="62.6" y="35.2">A</text>
<text x="62.6" y="42.3">B</text>
<text x="62.6" y="52.9">C</text>
<text x="62.6" y="61.5">D</text>
<text x="62.6" y="77">E</text>
<text x="62.5" y="86.4">G</text>
<text x="62.6" y="88.8">H</text>
<text x="62.6" y="84.1">F</text>
<text x="62.9" y="94.4">I</text>
<text x="62.7" y="103.6">J</text>
<text x="62.6" y="116.2">K</text>
<text x="62.7" y="119.9">L</text>
<text x="62.5" y="124.1">M</text>
<text x="62.6" y="131.6">N</text>
<text x="62.5" y="141.9">O</text>
<text x="62.6" y="159.2">P</text>
<text x="62.5" y="179">Q</text>
</g>
<g font-size="1.3">
<text x="80.5" y="20.9">3350</text>
<text x="92.9" y="20.9">1855</text>
<text x="100.9" y="20.9">1510</text>
<text x="109.1" y="20.9">1940</text>
<text x="119.5" y="20.9">2435</text>
<text x="127.8" y="20.9">1065</text>
<text x="134.2" y="20.9">1600</text>
<text x="140.2" y="20.9">770</text>
<text x="144.3" y="20.9">980</text>
<text x="147.6" y="20.9">385</text>
<text x="153.3" y="20.9">2130</text>
<text x="160.5" y="20.3">330</text>
<text x="161.6" y="20.9">605</text>
<text x="166.3" y="20.9">1500</text>
<text x="174" y="20.9">1730</text>
<text x="182.8" y="20.9">1975</text>
<text x="190.8" y="20.9">1385</text>
<text x="202.6" y="20.9">3530</text>
<text x="217.3" y="20.9">2680</text>
<text x="232.6" y="20.9">3720</text>
<text x="247.7" y="20.9">2640</text>
<text x="260.3" y="20.9">2640</text>
<text x="66.8" y="39.3" transform="rotate(-90 66.8 39.3)">1500</text>
<text x="66.8" y="48.1" transform="rotate(-90 66.8 48.1)">2220</text>
<text x="66.8" y="57.7" transform="rotate(-90 66.8 57.7)">1800</text>
<text x="66.8" y="69.7" transform="rotate(-90 66.8 69.7)">3265</text>
<text x="66.8" y="81.1" transform="rotate(-90 66.8 81.1)">1500</text>
<text x="66.8" y="87.8" transform="rotate(-90 66.8 87.8)">515</text>
<text x="66.8" y="85.4" transform="rotate(-90 66.8 85.4)">470</text>
<text x="66.8" y="92.1" transform="rotate(-90 66.8 92.1)">1170</text>
<text x="66.8" y="99.5" transform="rotate(-90 66.8 99.5)">1935</text>
<text x="66.8" y="110.4" transform="rotate(-90 66.8 110.4)">2655</text>
<text x="66.8" y="118.2" transform="rotate(-90 66.8 118.2)">760</text>
<text x="66.8" y="120.7" transform="rotate(-90 66.8 120.7)">275</text>
<text x="66.8" y="126.8" transform="rotate(-90 66.8 126.8)">2180</text>
<text x="66.8" y="137.2" transform="rotate(-90 66.8 137.2)">2180</text>
<text x="66.8" y="151.1" transform="rotate(-90 66.8 151.1)">3635</text>
<text x="66.8" y="169.6" transform="rotate(-90 66.8 169.6)">4145</text>
</g>
</svg>
